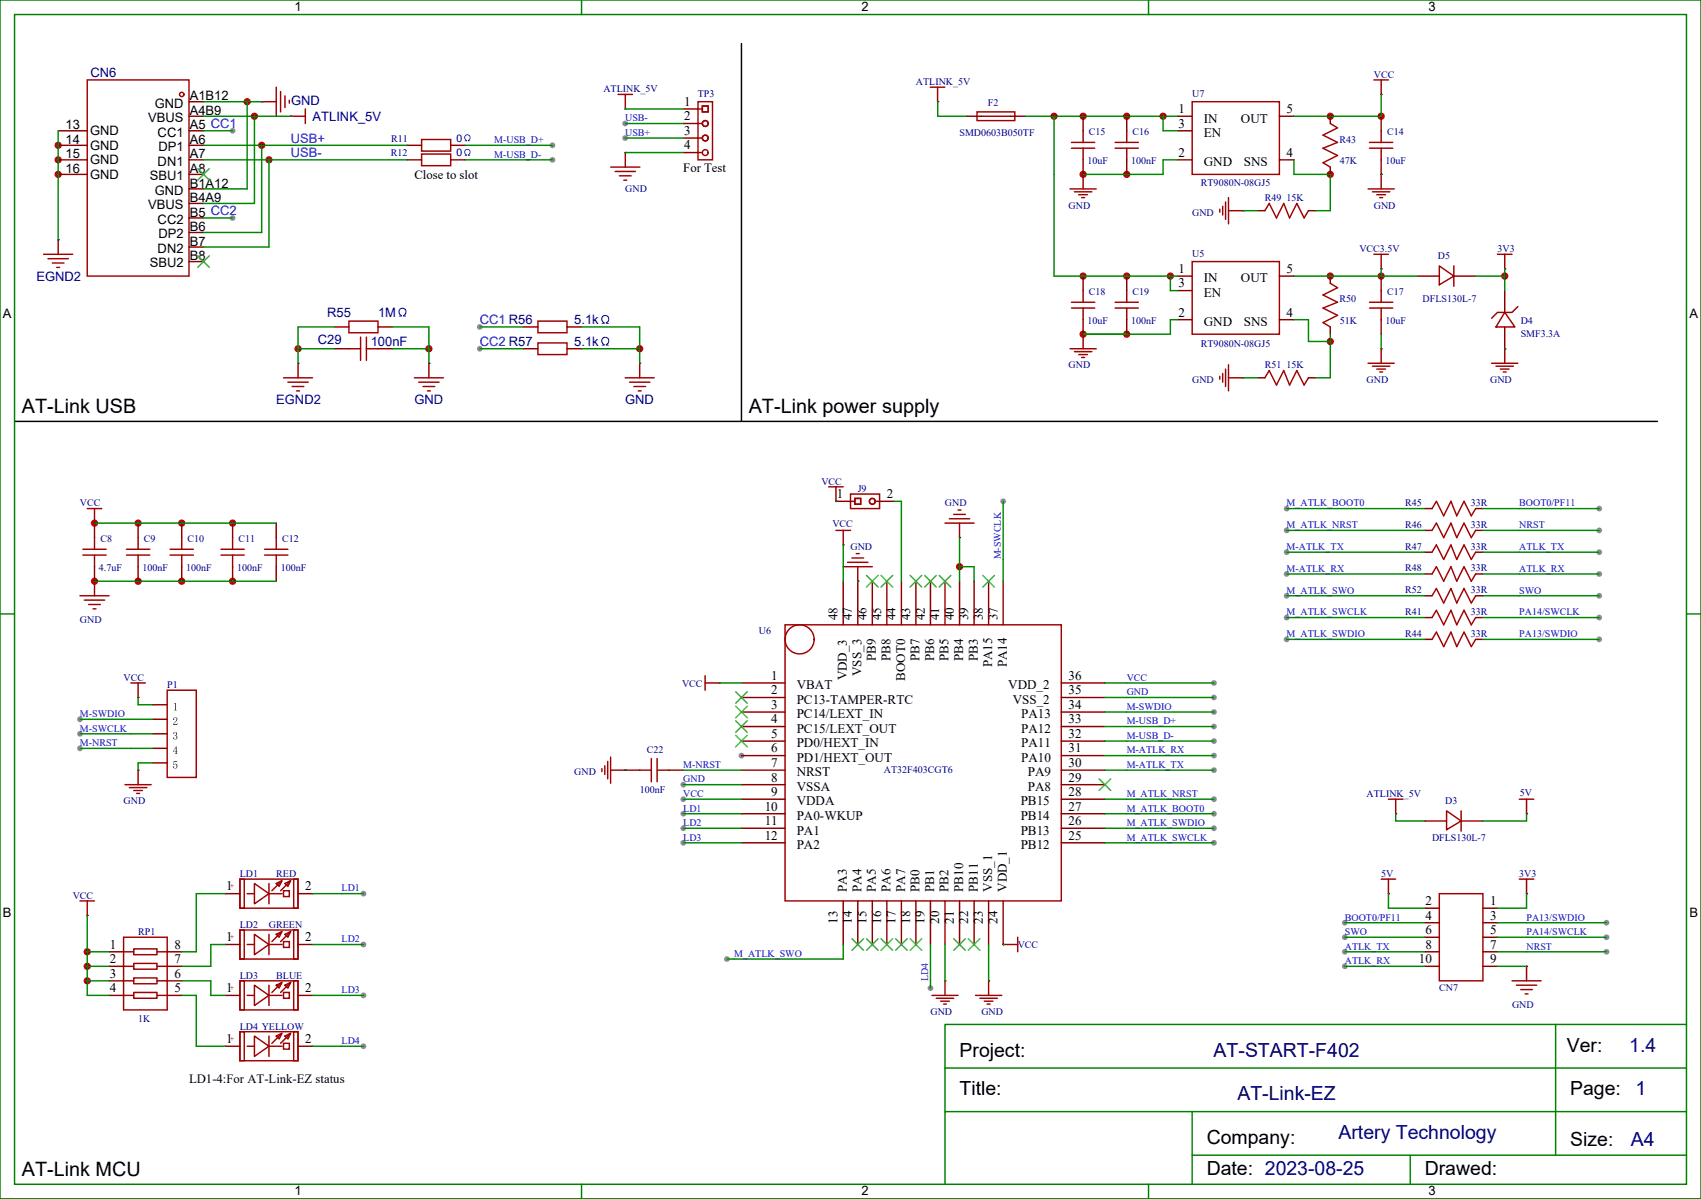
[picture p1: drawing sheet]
<svg xmlns="http://www.w3.org/2000/svg" width="413mm" height="291mm" viewBox="0 0 413 291" stroke-linecap="round" stroke-linejoin="round" font-family="sans-serif">
<g fill="#c00">
<circle cx="322.8" cy="67" r=".88"/>
<circle cx="335.1" cy="67" r=".88"/>
<circle cx="365.1" cy="67" r=".88"/>
<circle cx="232.8" cy="137.6" r=".88"/>
<circle cx="21.2" cy="238.1" r=".88"/>
<circle cx="21.2" cy="234.6" r=".88"/>
<circle cx="21.2" cy="231.1" r=".88"/>
<circle cx="282.2" cy="28.2" r=".88"/>
<circle cx="262.8" cy="28.2" r=".88"/>
<circle cx="273.4" cy="28.2" r=".88"/>
<circle cx="255.8" cy="28.2" r=".88"/>
<circle cx="262.8" cy="67" r=".88"/>
<circle cx="273.4" cy="67" r=".88"/>
<circle cx="284" cy="67" r=".88"/>
<circle cx="322.8" cy="82.9" r=".88"/>
<circle cx="273.4" cy="81.1" r=".88"/>
<circle cx="262.8" cy="81.1" r=".88"/>
<circle cx="322.8" cy="42.3" r=".88"/>
<circle cx="322.8" cy="28.2" r=".88"/>
<circle cx="335.1" cy="28.2" r=".88"/>
<circle cx="273.4" cy="42.3" r=".88"/>
<circle cx="262.8" cy="42.3" r=".88"/>
<circle cx="22.9" cy="141.1" r=".88"/>
<circle cx="33.5" cy="141.1" r=".88"/>
<circle cx="44.1" cy="141.1" r=".88"/>
<circle cx="56.4" cy="141.1" r=".88"/>
<circle cx="56.4" cy="127" r=".88"/>
<circle cx="44.1" cy="127" r=".88"/>
<circle cx="33.5" cy="127" r=".88"/>
<circle cx="22.9" cy="127" r=".88"/>
<circle cx="63.5" cy="35.3" r=".88"/>
<circle cx="65.3" cy="38.8" r=".88"/>
<circle cx="61.7" cy="28.2" r=".88"/>
<circle cx="14.1" cy="35.3" r=".88"/>
<circle cx="14.1" cy="38.8" r=".88"/>
<circle cx="14.1" cy="42.3" r=".88"/>
<circle cx="60" cy="24.7" r=".88"/>
<circle cx="155.2" cy="84.7" r=".88"/>
<circle cx="72.3" cy="84.7" r=".88"/>
<circle cx="104.1" cy="84.7" r=".88"/>
</g>
<g fill="#999">
<circle cx="312.2" cy="155.2" r=".71"/>
<circle cx="388.1" cy="155.2" r=".71"/>
<circle cx="388.1" cy="149.9" r=".71"/>
<circle cx="312.2" cy="149.9" r=".71"/>
<circle cx="312.2" cy="144.6" r=".71"/>
<circle cx="388.1" cy="144.6" r=".71"/>
<circle cx="312.2" cy="139.3" r=".71"/>
<circle cx="388.1" cy="139.3" r=".71"/>
<circle cx="312.2" cy="134.1" r=".71"/>
<circle cx="388.1" cy="134.1" r=".71"/>
<circle cx="388.1" cy="128.8" r=".71"/>
<circle cx="312.2" cy="128.8" r=".71"/>
<circle cx="388.1" cy="123.5" r=".71"/>
<circle cx="312.2" cy="123.5" r=".71"/>
<circle cx="389.8" cy="231.1" r=".71"/>
<circle cx="389.8" cy="227.5" r=".71"/>
<circle cx="326.3" cy="234.6" r=".71"/>
<circle cx="326.3" cy="231.1" r=".71"/>
<circle cx="326.3" cy="227.5" r=".71"/>
<circle cx="326.3" cy="224" r=".71"/>
<circle cx="389.8" cy="224" r=".71"/>
<circle cx="19.4" cy="181.7" r=".71"/>
<circle cx="19.4" cy="178.2" r=".71"/>
<circle cx="19.4" cy="174.6" r=".71"/>
<circle cx="294.6" cy="165.8" r=".71"/>
<circle cx="294.6" cy="169.3" r=".71"/>
<circle cx="294.6" cy="187" r=".71"/>
<circle cx="294.6" cy="183.4" r=".71"/>
<circle cx="294.6" cy="179.9" r=".71"/>
<circle cx="294.6" cy="176.4" r=".71"/>
<circle cx="294.6" cy="172.9" r=".71"/>
<circle cx="294.6" cy="204.6" r=".71"/>
<circle cx="294.6" cy="201.1" r=".71"/>
<circle cx="294.6" cy="197.6" r=".71"/>
<circle cx="294.6" cy="194" r=".71"/>
<circle cx="225.8" cy="239.9" r=".71"/>
<circle cx="176.4" cy="232.8" r=".71"/>
<circle cx="165.8" cy="204.6" r=".71"/>
<circle cx="165.8" cy="201.1" r=".71"/>
<circle cx="165.8" cy="197.6" r=".71"/>
<circle cx="165.8" cy="190.5" r=".71"/>
<circle cx="243.4" cy="121.7" r=".71"/>
<circle cx="88.2" cy="254" r=".71"/>
<circle cx="88.2" cy="241.7" r=".71"/>
<circle cx="88.2" cy="229.3" r=".71"/>
<circle cx="88.2" cy="217" r=".71"/>
<circle cx="151.7" cy="33.5" r=".71"/>
<circle cx="151.7" cy="30" r=".71"/>
<circle cx="134.1" cy="35.3" r=".71"/>
<circle cx="134.1" cy="38.8" r=".71"/>
<circle cx="56.4" cy="31.7" r=".71"/>
<circle cx="56.4" cy="52.9" r=".71"/>
<circle cx="116.4" cy="84.7" r=".71"/>
<circle cx="116.4" cy="79.4" r=".71"/>
<circle cx="165.8" cy="194" r=".71"/>
<circle cx="179.9" cy="183.4" r=".71"/>
</g>
<path d="M335.1 213.4h3.6M336.9 213.4v3.6" fill="none" stroke="#a10000" stroke-width=".35"/>
<circle cx="336.9" cy="217" r=".18" fill="#870000"/>
<path d="M363.4 61.7h3.5M365.1 61.7v3.6" fill="none" stroke="#a10000" stroke-width=".35"/>
<circle cx="365.1" cy="65.3" r=".18" fill="#870000"/>
<path d="M347.5 139.3l1-1.7 1.8 3.5 1.8-3.5 1.4 3.5 1.7-3.5 1.8 3.5 1.1-1.8M347.5 134.1l1-1.8 1.8 3.5 1.8-3.5 1.4 3.5 1.7-3.5 1.8 3.5 1.1-1.7M347.5 128.8l1-1.8 1.8 3.5 1.8-3.5 1.4 3.5 1.7-3.5 1.8 3.5 1.1-1.7M347.5 123.5l1-1.8 1.8 3.5 1.8-3.5 1.4 3.5 1.7-3.5 1.8 3.5 1.1-1.7M347.5 155.2l1-1.7 1.8 3.5 1.8-3.5 1.4 3.5 1.7-3.5 1.8 3.5 1.1-1.8M347.5 149.9l1-1.7 1.8 3.5 1.8-3.5 1.4 3.5 1.7-3.5 1.8 3.5 1.1-1.8M347.5 144.6l1-1.7 1.8 3.5 1.8-3.5 1.4 3.5 1.7-3.5 1.8 3.5 1.1-1.8M368.7 194h3.5M370.4 194v3.6" fill="none" stroke="#a10000" stroke-width=".35"/>
<g fill="none" stroke="#870000" stroke-width=".35">
<path d="M345.7 139.3h1.8M345.7 134.1h1.8M345.7 128.8h1.8M345.7 123.5h1.8M358.1 139.3h1.7M358.1 134.1h1.7M358.1 128.8h1.7M358.1 123.5h1.7M345.7 155.2h1.8M345.7 149.9h1.8M345.7 144.6h1.8M358.1 155.2h1.7"/>
<path d="M358.1 149.9h1.7M358.1 144.6h1.7"/>
</g>
<circle cx="370.4" cy="197.6" r=".18" fill="#870000"/>
<path d="M336.9 194h3.5M338.7 194v3.6" fill="none" stroke="#a10000" stroke-width=".35"/>
<circle cx="338.7" cy="197.6" r=".18" fill="#870000"/>
<path d="M146 186.6v.7M146.8 185.9v2.1M147.5 184.9v4.2M148.2 187h3.5M148.2 183.8v6.3" fill="none" stroke="#a10000" stroke-width=".35"/>
<circle cx="151.7" cy="187" r=".18" fill="#870000"/>
<path d="M30.3 190.5h6.4M31.4 191.2h4.2M32.5 191.9h2.1M33.2 192.6h.7M33.5 187v3.5M155.2 187h2.8M158 184.2v5.6M159.5 184.2v5.6M159.5 187h2.8" fill="none" stroke="#a10000" stroke-width=".35"/>
<path d="M151.7 187h3.5M162.3 187h3.5" fill="none" stroke="#870000" stroke-width=".35"/>
<circle cx="33.5" cy="187" r=".18" fill="#870000"/>
<path d="M31.7 165.8h3.6M33.5 165.8v3.5" fill="none" stroke="#a10000" stroke-width=".35"/>
<circle cx="33.5" cy="169.3" r=".18" fill="#870000"/>
<path d="M40.6 167.6h7v21.1h-7zM351 196.9l3.5 2.4-3.5 2.1zM354.5 196.9v4.9M229.3 238.1v3.6M226.1 241.7h6.4M227.2 242.4h4.2M228.2 243.1h2.2M229 243.8h.7" fill="none" stroke="#a10000" stroke-width=".35"/>
<g fill="#000">
<path d="M42.2 170.8l.4-.2v1.6l.3 .2h-.7l.3-.2v-1.3zM42.2 174.3a.55 .55 0 0 1 .8 .2 .55 .55 0 0 1-.4 .8l-.5 .5h.7l.2-.3v.5h-1l.3-.5a.85 .85 0 0 0 .4-1.2 .39 .39 0 0 0-.5 .5l-.2-.2zM42.2 177.8a.45 .45 0 0 1 .7 .1 .45 .45 0 0 1-.3 .6 .49 .49 0 0 1 .5 .5 .49 .49 0 0 1-.5 .5 .49 .49 0 0 1-.5-.5l.1 .3a.31 .31 0 0 0 .4 .2 .31 .31 0 0 0 .2-.3v-.5l-.4-.1a.41 .41 0 0 0 .4-.4 .41 .41 0 0 0-.3-.4l-.2 .1-.1 .3-.1-.1zM42.2 184.8h.8v.1h-.8v.7a.52 .52 0 0 1 .8 .1 .52 .52 0 0 1-.2 .7 .52 .52 0 0 1-.7-.3l.2 .1a.22 .22 0 0 0-.1 .2 .22 .22 0 0 0 .3 .1 .46 .46 0 0 0 .4-.6 .46 .46 0 0 0-.6-.3l-.2 .1z"/>
<path d="M42.7 181.5l-.6 .9h.6zM42.7 181.2l.1 1.2h.3l-.3 .1v.4l.3 .1h-.7l.3-.1v-.4h-.7z"/>
</g>
<path d="M37 171.1h3.6M37 174.6h3.6M37 178.2h3.6M37 181.7h3.6M37 185.2h3.6M345.7 199.3h5.3M354.5 199.3h5.3" fill="none" stroke="#870000" stroke-width=".35"/>
<circle cx="229.3" cy="238.1" r=".18" fill="#870000"/>
<path d="M239.9 238.1v3.6M236.7 241.7h6.4M237.8 242.4h4.2M238.8 243.1h2.1M239.5 243.8h.7" fill="none" stroke="#a10000" stroke-width=".35"/>
<circle cx="239.9" cy="238.1" r=".18" fill="#870000"/>
<g fill="none" stroke="#a10000" stroke-width=".35">
<path d="M206.4 119.9h7v3.6h-7zM206.4 121.7h1M207.4 121h1.4v1.4h-1.4zM212.4 121.7h1M19.4 218.7h3.5M21.2 218.7v3.6"/>
<circle cx="211.7" cy="121.7" r=".71"/>
</g>
<path d="M202.8 121.7h3.6M213.4 121.7h3.6" fill="none" stroke="#870000" stroke-width=".35"/>
<circle cx="21.2" cy="222.3" r=".18" fill="#870000"/>
<g fill="none" stroke="#a10000" stroke-width=".35">
<path d="M237.1 27.2h9.1v2.1h-9.1zM238.1 28.2h7.1M361.9 88.2h6.4M363 88.9h4.2M364.1 89.6h2.1M364.8 90.3h.7M365.1 84.7v3.5M30 227.5h10.6v17.7h-10.6zM30 231.1h2.5M30 234.6h2.5M30 238.1h2.5M32.5 230.4h5.6v1.4h-5.6z"/>
<path d="M32.5 233.9h5.6v1.4h-5.6zM32.5 237.4h5.6v1.4h-5.6zM38.1 231.1h2.5M38.1 234.6h2.5M38.1 238.1h2.5M30 241.7h2.5M32.5 240.9h5.6v1.5h-5.6zM38.1 241.7h2.5"/>
</g>
<path d="M234.6 28.2h3.5M245.2 28.2h3.5M26.5 231.1h3.5M26.5 234.6h3.5M26.5 238.1h3.5M40.6 231.1h3.5M40.6 234.6h3.5M40.6 238.1h3.5M26.5 241.7h3.5M40.6 241.7h3.5" fill="none" stroke="#870000" stroke-width=".35"/>
<circle cx="365.1" cy="84.7" r=".18" fill="#870000"/>
<path d="M349.2 64.6l3.6 2.4-3.6 2.1zM352.8 64.6v4.9M365.1 75.8l2.5 3.6h-4.6zM368.3 74.4l-1.4 1.4h-3.5l-1.5 1.5M332 88.2h6.3M333 88.9h4.3M334.1 89.6h2.1M334.8 90.3h.7M335.1 84.7v3.5" fill="none" stroke="#a10000" stroke-width=".35"/>
<path d="M344 67h5.2M352.8 67h5.3M365.1 70.6v5.2M365.1 79.4v5.3" fill="none" stroke="#870000" stroke-width=".35"/>
<circle cx="335.1" cy="84.7" r=".18" fill="#870000"/>
<path d="M296 91.4v.7M296.7 90.7v2.1M297.4 89.6v4.2M298.1 91.7h3.5M298.1 88.5v6.4" fill="none" stroke="#a10000" stroke-width=".35"/>
<circle cx="301.6" cy="91.7" r=".18" fill="#870000"/>
<path d="M322.8 68.8l1.8 1.1-3.6 1.7 3.6 1.8-3.6 1.4 3.6 1.8-3.6 1.7 1.8 1.1M332.3 73.4h5.7M332.3 74.8h5.7M335.1 70.6v2.8M335.1 74.8v2.8M259.6 84.7h6.4M260.7 85.4h4.2M261.8 86.1h2.1M262.5 86.8h.7M262.8 81.1v3.6M306.9 91.7l1.1-1.7 1.7 3.5 1.8-3.5 1.4 3.5 1.8-3.5 1.7 3.5 1.1-1.8" fill="none" stroke="#a10000" stroke-width=".35"/>
<path d="M322.8 67v1.8M322.8 79.4v1.7M335.1 67v3.6M335.1 77.6v3.5M305.2 91.7h1.7M317.5 91.7h1.8" fill="none" stroke="#870000" stroke-width=".35"/>
<circle cx="262.8" cy="81.1" r=".18" fill="#870000"/>
<g fill="none" stroke="#a10000" stroke-width=".35">
<path d="M332 45.9h6.3M333 46.6h4.3M334.1 47.3h2.1M334.8 48h.7M335.1 42.3v3.6M260 73.4h5.6M260 74.8h5.6M262.8 70.6v2.8M262.8 74.8v2.8M270.6 73.4h5.6M270.6 74.8h5.6M273.4 70.6v2.8"/>
<path d="M273.4 74.8v2.8"/>
</g>
<path d="M262.8 67v3.6M262.8 77.6v3.5M273.4 67v3.6M273.4 77.6v3.5" fill="none" stroke="#870000" stroke-width=".35"/>
<circle cx="335.1" cy="42.3" r=".18" fill="#870000"/>
<path d="M296 50.8v.7M296.7 50.1v2.1M297.4 49v4.3M298.1 51.2h3.5M298.1 48v6.3" fill="none" stroke="#a10000" stroke-width=".35"/>
<circle cx="301.6" cy="51.2" r=".18" fill="#870000"/>
<path d="M333.4 19.4h3.5M335.1 19.4v3.5M332.3 34.6h5.7M332.3 36h5.7M335.1 31.8v2.8M335.1 36v2.8" fill="none" stroke="#a10000" stroke-width=".35"/>
<path d="M335.1 28.2v3.6M335.1 38.8v3.5" fill="none" stroke="#870000" stroke-width=".35"/>
<circle cx="335.1" cy="22.9" r=".18" fill="#870000"/>
<path d="M322.8 30l1.8 1-3.6 1.8 3.6 1.8-3.6 1.4 3.6 1.7-3.6 1.8 1.8 1.1M259.6 45.9h6.4M260.7 46.6h4.2M261.8 47.3h2.1M262.5 48h.7M262.8 42.3v3.6M306.9 51.2l1.1-1.8 1.7 3.5 1.8-3.5 1.4 3.5 1.8-3.5 1.7 3.5 1.1-1.7" fill="none" stroke="#a10000" stroke-width=".35"/>
<path d="M322.8 28.2v1.8M305.2 51.2h1.7M317.5 51.2h1.8M322.8 40.6v1.7" fill="none" stroke="#870000" stroke-width=".35"/>
<circle cx="262.8" cy="42.3" r=".18" fill="#870000"/>
<g fill="none" stroke="#a10000" stroke-width=".35">
<path d="M102.3 37.4h7.1v2.8h-7.1zM260 34.6h5.6M260 36h5.6M262.8 31.8v2.8M262.8 36v2.8M270.6 34.6h5.6M270.6 36h5.6M273.4 31.8v2.8M273.4 36v2.8M30.7 133.4h5.6M30.7 134.8h5.6M33.5 130.5v2.9"/>
<path d="M33.5 134.8v2.8M41.3 134.8h5.6M41.3 133.4h5.6M44.1 130.5v2.9M44.1 134.8v2.8M53.6 134.8h5.7M53.6 133.4h5.7M56.4 130.5v2.9M56.4 134.8v2.8M64.2 133.4h5.6M64.2 134.8h5.6M67 130.5v2.9"/>
<path d="M67 134.8v2.8"/>
</g>
<g fill="none" stroke="#870000" stroke-width=".35">
<path d="M98.8 38.8h3.5M109.4 38.8h3.5M262.8 28.2v3.6M262.8 38.8v3.5M273.4 28.2v3.6M273.4 38.8v3.5M33.5 127v3.5M33.5 137.6v3.5M44.1 127v3.5M44.1 137.6v3.5M56.4 127v3.5M56.4 137.6v3.5"/>
<path d="M67 127v3.5M67 137.6v3.5"/>
</g>
<path d="M112.8 36.4a.79 .79 0 0 1 1.3 .1 .79 .79 0 0 1-.4 1.2h.4v.1h-.6v-.2a.61 .61 0 0 0 .4-1 .61 .61 0 0 0-1 0 .61 .61 0 0 0 .4 1v.2h-.5v-.1h.3l-.4-.4z" fill="#000080"/>
<path d="M102.3 33.9h7.1v2.8h-7.1z" fill="none" stroke="#a10000" stroke-width=".35"/>
<path d="M98.8 35.3h3.5M109.4 35.3h3.5" fill="none" stroke="#870000" stroke-width=".35"/>
<path d="M112.8 32.9a.79 .79 0 0 1 1.3 .1 .79 .79 0 0 1-.4 1.1h.4v.2h-.6v-.3a.61 .61 0 0 0 .4-.9 .61 .61 0 0 0-1 0 .61 .61 0 0 0 .4 .9v.3h-.5v-.2h.3l-.4-.4z" fill="#000080"/>
<path d="M20.1 133.4h5.7M20.1 134.8h5.7M22.9 130.5v2.9M22.9 134.8v2.8M19.4 144.6h7.1M20.5 145.7h4.9M21.5 146.8h2.8M22.6 147.8h.7M22.9 141.1v3.5" fill="none" stroke="#a10000" stroke-width=".35"/>
<path d="M22.9 127v3.5M22.9 137.6v3.5" fill="none" stroke="#870000" stroke-width=".35"/>
<circle cx="22.9" cy="141.1" r=".18" fill="#870000"/>
<path d="M243.4 229.3h3.5M246.9 227.5v3.6" fill="none" stroke="#a10000" stroke-width=".35"/>
<circle cx="243.4" cy="229.3" r=".18" fill="#870000"/>
<path d="M21.2 123.5h3.5M22.9 123.5v3.5" fill="none" stroke="#a10000" stroke-width=".35"/>
<circle cx="22.9" cy="127" r=".18" fill="#870000"/>
<path d="M229.3 127h7.1M230.4 125.9h4.9M231.4 124.9h2.8M232.5 123.8h.7M232.8 127v3.5" fill="none" stroke="#a10000" stroke-width=".35"/>
<circle cx="232.8" cy="130.5" r=".18" fill="#870000"/>
<path d="M333.4 61.7h3.5M335.1 61.7v3.6" fill="none" stroke="#a10000" stroke-width=".35"/>
<circle cx="335.1" cy="65.3" r=".18" fill="#870000"/>
<path d="M201.1 118.2h3.5M202.8 118.2v3.5" fill="none" stroke="#a10000" stroke-width=".35"/>
<circle cx="202.8" cy="121.7" r=".18" fill="#870000"/>
<path d="M366.9 238.1h7M367.9 239.2h5M370.4 234.6v3.5M369 240.2h2.8M370.1 241.3h.7" fill="none" stroke="#a10000" stroke-width=".35"/>
<circle cx="370.4" cy="234.6" r=".18" fill="#870000"/>
<path d="M368.7 213.4h3.5M370.4 213.4v3.6" fill="none" stroke="#a10000" stroke-width=".35"/>
<circle cx="370.4" cy="217" r=".18" fill="#870000"/>
<path d="M225.7 21.2h3.6M227.5 21.2v3.5" fill="none" stroke="#a10000" stroke-width=".35"/>
<circle cx="227.5" cy="24.7" r=".18" fill="#870000"/>
<path d="M151.7 37v3.6M148.2 40.6h7.1M149.3 41.6h4.9M150.3 42.7h2.8M151.4 43.7h.7" fill="none" stroke="#a10000" stroke-width=".35"/>
<circle cx="151.7" cy="37" r=".18" fill="#870000"/>
<path d="M150 22.9h3.5M151.7 22.9v3.6" fill="none" stroke="#a10000" stroke-width=".35"/>
<circle cx="151.7" cy="26.5" r=".18" fill="#870000"/>
<g fill="none" stroke="#a10000" stroke-width=".35">
<path d="M169.4 26.5h1M169.4 30h1M169.4 33.5h1M169.4 37h1M169.4 24.7h3.5v14.1h-3.5zM170.4 25.8h1.4v1.4h-1.4zM289.3 24.7h21.1v17.6h-21.1zM289.3 63.5h21.1v17.6h-21.1zM204.6 137.6h7.1M205.7 136.5h4.9M206.7 135.5h2.8M207.8 134.4h.7"/>
<path d="M208.1 137.6v3.5M190.5 151.7h67v67h-67zM58.2 213.4h14.1v7.1h-14.1zM58.2 213.4h1.1v7.1h-1.1zM60 217h1.7M61.7 214.5l3.6 2.5-3.6 2.4zM65.3 214.5v4.9M65.3 217h3.1M67 214.5l1.4-.7-.7 1.4zM68.1 214.1l-2.1 2.2M68.8 216.3h1.4v1.4h-1.4zM69.1 214.5l1.5-.7-.8 1.4z"/>
<path d="M70.2 214.1l-2.1 2.2M71.3 213.4h1v7.1h-1zM349.2 217h10.6v21.1h-10.6zM58.2 225.8h14.1v7h-14.1zM58.2 225.8h1.1v7h-1.1zM58.2 238.1h14.1v7.1h-14.1zM58.2 238.1h1.1v7.1h-1.1zM60 229.3h1.7M61.7 226.8l3.6 2.5-3.6 2.5zM61.7 239.2l3.6 2.5-3.6 2.4zM65.3 226.8v5M65.3 239.2v4.9"/>
<path d="M65.3 229.3h3.1M67 226.8l1.4-.7-.7 1.4zM67 239.2l1.4-.7-.7 1.4zM68.1 226.5l-2.1 2.1M68.1 238.8l-2.1 2.1M68.8 228.6h1.4v1.4h-1.4zM69.1 226.8l1.5-.7-.8 1.4zM69.1 239.2l1.5-.7-.8 1.4zM70.2 226.5l-2.1 2.1M70.2 238.8l-2.1 2.1M71.3 225.8h1v7h-1zM71.3 238.1h1v7.1h-1z"/>
<path d="M58.2 250.5h14.1v7h-14.1zM58.2 250.5h1.1v7h-1.1zM60 254h1.7M60 241.7h1.7M61.7 251.5l3.6 2.5-3.6 2.5zM65.3 251.5v5M65.3 254h3.1M65.3 241.7h3.1M67 251.5l1.4-.7-.7 1.4zM68.1 251.2l-2.1 2.1M68.8 253.3h1.4v1.4h-1.4zM68.8 240.9h1.4v1.5h-1.4z"/>
<path d="M69.1 251.5l1.5-.7-.8 1.4zM70.2 251.2l-2.1 2.1M71.3 250.5h1v7h-1z"/>
<circle cx="171.1" cy="30" r=".71"/>
<circle cx="171.1" cy="33.5" r=".71"/>
<circle cx="171.1" cy="37" r=".71"/>
<circle cx="194" cy="155.2" r="3.5"/>
</g>
<g fill="none" stroke="#870000" stroke-width=".35">
<path d="M165.8 26.5h3.5M165.8 30h3.5M165.8 33.5h3.5M165.8 37h3.5M285.8 28.2h3.5M285.8 38.8h3.5M285.8 31.8h3.5M310.4 28.2h3.6M310.4 38.8h3.6M285.8 67h3.5M285.8 77.6h3.5M285.8 70.6h3.5"/>
<path d="M310.4 67h3.6M310.4 77.6h3.6M204.6 141.1v10.6M208.1 141.1v10.6M211.7 141.1v10.6M215.2 141.1v10.6M218.7 141.1v10.6M222.2 141.1v10.6M225.8 141.1v10.6M229.3 141.1v10.6M232.8 141.1v10.6M236.4 141.1v10.6"/>
<path d="M239.9 141.1v10.6M243.4 141.1v10.6M179.9 165.8h10.6M179.9 169.3h10.6M179.9 172.9h10.6M179.9 176.4h10.6M179.9 179.9h10.6M257.5 165.8h10.6M257.5 169.3h10.6M257.5 172.9h10.6M257.5 176.4h10.6M257.5 179.9h10.6"/>
<path d="M179.9 183.4h10.6M179.9 187h10.6M179.9 190.5h10.6M179.9 194h10.6M179.9 197.6h10.6M257.5 183.4h10.6M257.5 187h10.6M257.5 190.5h10.6M257.5 194h10.6M257.5 197.6h10.6M54.7 217h3.5M72.3 217h3.5"/>
<path d="M179.9 201.1h10.6M179.9 204.6h10.6M204.6 218.7v10.6M208.1 218.7v10.6M211.7 218.7v10.6M215.2 218.7v10.6M218.7 218.7v10.6M222.2 218.7v10.6M225.8 218.7v10.6M229.3 218.7v10.6M232.8 218.7v10.6M236.4 218.7v10.6"/>
<path d="M239.9 218.7v10.6M243.4 218.7v10.6M257.5 201.1h10.6M257.5 204.6h10.6M54.7 229.3h3.5M72.3 229.3h3.5M345.7 220.5h3.5M345.7 224h3.5M345.7 227.5h3.5M345.7 231.1h3.5M345.7 234.6h3.5M359.8 220.5h3.6"/>
<path d="M359.8 224h3.6M359.8 227.5h3.6M359.8 231.1h3.6M359.8 234.6h3.6M54.7 254h3.5M54.7 241.7h3.5M72.3 254h3.5M72.3 241.7h3.5"/>
</g>
<g fill="none" stroke="#3c3" stroke-width=".35">
<path d="M210.3 139.7l2.8 2.8M213.1 139.7l-2.8 2.8M213.8 139.7l2.8 2.8M216.6 139.7l-2.8 2.8M220.8 139.7l2.9 2.8M223.7 139.7l-2.9 2.8M224.4 139.7l2.8 2.8M227.2 139.7l-2.8 2.8M227.9 139.7l2.8 2.8M230.7 139.7l-2.8 2.8M238.5 139.7l2.8 2.8M241.3 139.7l-2.8 2.8"/>
<path d="M178.5 167.9l2.8 2.8M178.5 171.5l2.8 2.8M178.5 175l2.8 2.8M178.5 178.5l2.8 2.8M181.3 167.9l-2.8 2.8M181.3 171.5l-2.8 2.8M181.3 175l-2.8 2.8M181.3 178.5l-2.8 2.8M266.7 189.1l2.8 2.8M269.5 189.1l-2.8 2.8M206.7 227.9l2.8 2.8M209.5 227.9l-2.8 2.8"/>
<path d="M210.3 227.9l2.8 2.8M213.1 227.9l-2.8 2.8M213.8 227.9l2.8 2.8M216.6 227.9l-2.8 2.8M217.3 227.9l2.8 2.8M220.1 227.9l-2.8 2.8M220.8 227.9l2.9 2.8M223.7 227.9l-2.9 2.8M231.4 227.9l2.8 2.8M234.2 227.9l-2.8 2.8M234.9 227.9l2.9 2.8M237.8 227.9l-2.9 2.8"/>
</g>
<path d="M179.9 10.6v91.7M3.5 102.3h398.7" fill="none" stroke="#000" stroke-width=".35"/>
<circle cx="208.1" cy="141.1" r=".18" fill="#870000"/>
<path d="M171.1 165.8h3.5M171.1 164v3.6" fill="none" stroke="#a10000" stroke-width=".35"/>
<circle cx="174.6" cy="165.8" r=".18" fill="#870000"/>
<path d="M202.8 128.8h3.6M204.6 128.8v3.5" fill="none" stroke="#a10000" stroke-width=".35"/>
<circle cx="204.6" cy="132.3" r=".18" fill="#870000"/>
<g fill="none" stroke="#008700" stroke-width=".35">
<path d="M112.9 38.8h21.2M112.9 35.3h21.2M151.7 37h14.1M151.7 33.5h14.1M151.7 30h14.1M151.7 26.5h14.1M227.5 24.7v3.5h7.1M248.7 28.2h37M255.8 28.2v38.8h30M282.2 28.2v3.6h3.6M285.8 38.8h-3.6v3.5h-19.4M314 38.8v3.5h8.8v8.9h-3.5"/>
<path d="M335.1 22.9v5.3h-21.1M301.6 51.2h3.6M284 67v3.6h1.8M285.8 77.6h-1.8v3.5h-21.2M314 67h30M314 77.6h3.5v5.3h5.3M335.1 65.3v1.7M358.1 67h7M365.1 65.3v5.3M301.6 91.7h3.6M322.8 81.1v10.6h-3.5M335.1 81.1v3.6"/>
<path d="M22.9 127h44.1M204.6 132.3v8.8M217 121.7h1.7v19.4M232.8 130.5v10.6M232.8 137.6h3.6v3.5M243.4 121.7v19.4M312.2 139.3h33.5M312.2 134.1h33.5M312.2 128.8h33.5M312.2 123.5h33.5M359.8 139.3h28.3M359.8 134.1h28.3"/>
<path d="M359.8 128.8h28.3M359.8 123.5h28.3M22.9 141.1h44.1M312.2 155.2h33.5M312.2 149.9h33.5M312.2 144.6h33.5M359.8 155.2h28.3M359.8 149.9h28.3M359.8 144.6h28.3M19.4 178.2h17.6M19.4 174.6h17.6M33.5 169.3v1.8h3.5"/>
<path d="M174.6 165.8h5.3M268.1 165.8h26.5M268.1 169.3h26.5M268.1 179.9h26.5M268.1 176.4h26.5M268.1 172.9h26.5M19.4 181.7h17.6M37 185.2h-3.5v1.8M165.8 197.6h14.1M165.8 190.5h14.1M268.1 187h26.5M268.1 183.4h26.5"/>
<path d="M268.1 197.6h26.5M268.1 194h26.5M338.7 197.6v1.7h7M370.4 197.6v1.7h-10.6M54.7 217h-7.1v14.1h-3.5M75.8 217h12.4M165.8 204.6h14.1M165.8 201.1h14.1M268.1 204.6h26.5M268.1 201.1h26.5M336.9 217v3.5h8.8M370.4 217v3.5h-7"/>
<path d="M21.2 234.6h5.3M21.2 231.1h5.3M21.2 222.3v19.4h5.3M21.2 238.1h5.3M44.1 238.1h7.1v3.6h3.5M54.7 229.3h-3.5v5.3h-7.1M75.8 229.3h12.4M204.6 229.3v3.5h-28.2M225.8 229.3v10.6M229.3 229.3v8.8M239.9 229.3v8.8M326.3 234.6h19.4"/>
<path d="M326.3 231.1h19.4M326.3 227.5h19.4M326.3 224h19.4M363.4 234.6h7M363.4 231.1h26.4M363.4 227.5h26.4M363.4 224h26.4M44.1 241.7h3.5v12.3h7.1M75.8 254h12.4M75.8 241.7h12.4"/>
</g>
<g fill="#008700">
<circle cx="202.8" cy="121.7" r=".18"/>
<circle cx="365.1" cy="84.7" r=".18"/>
<circle cx="335.1" cy="42.3" r=".18"/>
<circle cx="243.4" cy="229.3" r=".18"/>
<circle cx="208.1" cy="141.1" r=".18"/>
</g>
<path d="M14.1 58.2v3.5M10.6 61.7h7M11.6 62.8h5M12.7 63.9h2.8M13.8 64.9h.7" fill="none" stroke="#a10000" stroke-width=".35"/>
<circle cx="14.1" cy="58.2" r=".18" fill="#00f"/>
<path d="M70.6 28.2h3.5M74.1 26.5v3.5" fill="none" stroke="#a10000" stroke-width=".35"/>
<circle cx="70.6" cy="28.2" r=".18" fill="#00f"/>
<g fill="none" stroke="#a10000" stroke-width=".35">
<path d="M21.2 19.4h24.7v47.6h-24.7zM63.5 24.7h3.5M67 21.2v7M68.1 22.2v5M69.1 23.3v2.8M70.2 24.3v.7"/>
<circle cx="44.1" cy="22.9" r=".53"/>
</g>
<g fill="none" stroke="#870000" stroke-width=".35">
<path d="M14.1 38.8h7.1M14.1 35.3h7.1M14.1 31.8h7.1M45.9 38.8h3.5M45.9 35.3h3.5M45.9 31.8h3.5M45.9 28.2h3.5M45.9 24.7h3.5M14.1 42.3h7.1M45.9 42.3h3.5M45.9 60h3.5M45.9 56.4h3.5"/>
<path d="M45.9 52.9h3.5M45.9 49.4h3.5M45.9 45.9h3.5M45.9 63.5h3.5"/>
</g>
<path d="M48 40.9l2.8 2.8M50.8 40.9l-2.8 2.8M48 62.1l2.8 2.8M50.8 62.1l-2.8 2.8" fill="none" stroke="#3c3" stroke-width=".35"/>
<circle cx="63.5" cy="24.7" r=".18" fill="#00f"/>
<path d="M130.5 78h7.1v2.8h-7.1z" fill="none" stroke="#a10000" stroke-width=".35"/>
<path d="M127 79.4h3.5M137.6 79.4h3.5" fill="none" stroke="#870000" stroke-width=".35"/>
<path d="M146.2 76.7a1.02 1.02 0 0 1 1.5 .2 1.02 1.02 0 0 1-.4 1.5h.4v.2h-.7v-.3a.79 .79 0 0 0 .5-1.2 .79 .79 0 0 0-1.3 0 .79 .79 0 0 0 .5 1.2v.3h-.7v-.2h.5a1.08 1.08 0 0 1-.3-1.7z" fill="#000080"/>
<path d="M130.5 83.3h7.1v2.8h-7.1z" fill="none" stroke="#a10000" stroke-width=".35"/>
<path d="M127 84.7h3.5M137.6 84.7h3.5" fill="none" stroke="#870000" stroke-width=".35"/>
<path d="M146.2 82a1.02 1.02 0 0 1 1.5 .2 1.02 1.02 0 0 1-.4 1.5h.4v.2h-.7v-.3a.79 .79 0 0 0 .5-1.2 .79 .79 0 0 0-1.3 0 .79 .79 0 0 0 .5 1.2v.3h-.7v-.2h.5a1.08 1.08 0 0 1-.3-1.7z" fill="#000080"/>
<path d="M151.7 91.7h7M152.8 92.8h4.9M153.8 93.8h2.8M154.9 94.9h.7M155.2 88.2v3.5" fill="none" stroke="#a10000" stroke-width=".35"/>
<circle cx="155.2" cy="88.2" r=".18" fill="#00f"/>
<path d="M84.7 78h7v2.8h-7zM84.7 84.7h2.8M87.5 81.8v5.7M88.9 81.8v5.7M88.9 84.7h2.8" fill="none" stroke="#a10000" stroke-width=".35"/>
<path d="M81.1 79.4h3.6M91.7 79.4h3.5M81.1 84.7h3.6M91.7 84.7h3.5" fill="none" stroke="#870000" stroke-width=".35"/>
<path d="M97 75a1.02 1.02 0 0 1 1.5 .2 1.02 1.02 0 0 1-.4 1.5h.4v.1h-.7v-.3a.79 .79 0 0 0 .5-1.2 .79 .79 0 0 0-1.3 0 .79 .79 0 0 0 .5 1.2v.3h-.7v-.1h.5a1.08 1.08 0 0 1-.3-1.7z" fill="#000080"/>
<path d="M68.8 91.7h7M69.8 92.8h5M70.9 93.8h2.8M72 94.9h.7M72.3 88.2v3.5" fill="none" stroke="#a10000" stroke-width=".35"/>
<circle cx="72.3" cy="88.2" r=".18" fill="#00f"/>
<path d="M100.5 91.7h7.1M101.6 92.8h4.9M102.7 93.8h2.8M103.7 94.9h.7M104.1 88.2v3.5" fill="none" stroke="#a10000" stroke-width=".35"/>
<circle cx="104.1" cy="88.2" r=".18" fill="#00f"/>
<g fill="none" stroke="#008700" stroke-width=".35">
<path d="M14.1 31.8v26.4M49.4 35.3h49.4M49.4 38.8h49.4M49.4 28.2h21.2M49.4 24.7h14.1M49.4 31.8h7M60 24.7v21.2h-10.6M61.7 28.2v21.2h-12.3M63.5 35.3v21.1h-14.1M65.3 38.8v21.2h-15.9M49.4 52.9h7M81.1 79.4h-8.8v8.8"/>
<path d="M95.2 79.4h8.9v8.8M116.4 79.4h10.6M141.1 79.4h14.1v8.8M72.3 84.7h8.8M95.2 84.7h8.9M116.4 84.7h10.6M141.1 84.7h14.1"/>
</g>
<g fill="none" stroke="#008000" stroke-width=".35">
<path d="M0 0h412.7v291h-412.7zM3.5 3.5h405.7v284h-405.7zM141.1 0v3.5M278.7 0v3.5M0 149h3.5M409.2 149h3.5M377.5 248.7v31.8M409.2 259.3h-179.9v10.6M409.2 248.7h-179.9v10.6M289.3 269.9v17.6M409.2 269.9h-179.9v17.6M141.1 287.5v3.5"/>
<path d="M278.7 287.5v3.5M289.3 280.5h119.9M342.2 280.5v7"/>
</g>
<circle cx="151.7" cy="187" r=".18" fill="#008700"/>
<path d="M165.8 194h14.1M165.8 187h14.1" fill="none" stroke="#008700" stroke-width=".35"/>
<g font-size="4.8">
<text x="5.3" y="100.3">AT-Link USB</text>
<text x="181.7" y="100.3">AT-Link power supply</text>
<text x="5.3" y="285.5">AT-Link MCU</text>
</g>
<g font-size="4.7">
<text x="232.8" y="256.5">Project:</text>
<text x="380.2" y="255.4">Ver:</text>
<text x="232.8" y="266">Title:</text>
<text x="381" y="266">Page:</text>
<text x="292.8" y="277.7">Company:</text>
<text x="381" y="278.3">Size:</text>
<text x="292.8" y="285.4">Date: 2023-08-25</text>
<text x="345.7" y="285.4">Drawed:</text>
</g>
<g font-size="4.7" fill="#006">
<text x="294.5" y="256.5">AT-START-F402</text>
<text x="300.3" y="267.1">AT-Link-EZ</text>
</g>
<g font-size="4.7" fill="#000080">
<text x="395.4" y="255.4">1.4</text>
<text x="396.9" y="265.9">1</text>
<text x="324.8" y="276.5">Artery Technology</text>
<text x="395.8" y="278.3">A4</text>
</g>
<g font-size="3.2">
<text x="166" y="25.7">1</text>
<text x="166" y="29.2">2</text>
<text x="285.9" y="27.5">1</text>
<text x="292.1" y="29.7">IN</text>
<text x="301.1" y="29.7">OUT</text>
<text x="312.2" y="27.5">5</text>
<text x="166" y="32.7">3</text>
<text x="285.9" y="31">3</text>
<text x="292.1" y="33.3">EN</text>
<text x="166" y="36.3">4</text>
<text x="285.9" y="38">2</text>
<text x="292.1" y="40.3">GND</text>
<text x="301.8" y="40.3">SNS</text>
<text x="312.2" y="38">4</text>
<text x="285.9" y="66.3">1</text>
<text x="285.9" y="69.8">3</text>
<text x="292.1" y="68.5">IN</text>
<text x="301.1" y="68.5">OUT</text>
<text x="312.2" y="66.3">5</text>
<text x="285.9" y="76.8">2</text>
<text x="292.1" y="72.1">EN</text>
<text x="312.2" y="76.8">4</text>
<text x="292.1" y="79.1">GND</text>
<text x="301.8" y="79.1">SNS</text>
<text x="203" y="120.9">1</text>
<text x="215.2" y="120.9">2</text>
<text x="203.2" y="150.6" transform="rotate(-90 203.2 150.6)">48</text>
<text x="206.7" y="150.6" transform="rotate(-90 206.7 150.6)">47</text>
<text x="210.3" y="150.6" transform="rotate(-90 210.3 150.6)">46</text>
<text x="213.8" y="150.6" transform="rotate(-90 213.8 150.6)">45</text>
<text x="217.3" y="150.6" transform="rotate(-90 217.3 150.6)">44</text>
<text x="220.8" y="150.6" transform="rotate(-90 220.8 150.6)">43</text>
<text x="224.4" y="150.6" transform="rotate(-90 224.4 150.6)">42</text>
<text x="227.9" y="150.6" transform="rotate(-90 227.9 150.6)">41</text>
<text x="231.4" y="150.6" transform="rotate(-90 231.4 150.6)">40</text>
<text x="235" y="150.6" transform="rotate(-90 235 150.6)">39</text>
<text x="238.5" y="150.6" transform="rotate(-90 238.5 150.6)">38</text>
<text x="242" y="150.6" transform="rotate(-90 242 150.6)">37</text>
<text x="212.6" y="160.6" transform="rotate(-90 212.6 160.6)">PB9</text>
<text x="216.1" y="160.6" transform="rotate(-90 216.1 160.6)">PB8</text>
<text x="223.1" y="160.6" transform="rotate(-90 223.1 160.6)">PB7</text>
<text x="226.7" y="160.6" transform="rotate(-90 226.7 160.6)">PB6</text>
<text x="230.2" y="160.6" transform="rotate(-90 230.2 160.6)">PB5</text>
<text x="233.7" y="160.6" transform="rotate(-90 233.7 160.6)">PB4</text>
<text x="237.2" y="160.6" transform="rotate(-90 237.2 160.6)">PB3</text>
<text x="187.1" y="165">1</text>
<text x="193.3" y="167.3">VBAT</text>
<text x="205.5" y="165.2" transform="rotate(-90 205.5 165.2)">VDD_3</text>
<text x="209" y="164.1" transform="rotate(-90 209 164.1)">VSS_3</text>
<text x="219.6" y="165.4" transform="rotate(-90 219.6 165.4)">BOOT0</text>
<text x="240.8" y="162" transform="rotate(-90 240.8 162)">PA15</text>
<text x="244.3" y="162" transform="rotate(-90 244.3 162)">PA14</text>
<text x="244.7" y="167.3">VDD_2</text>
<text x="259.3" y="165">36</text>
<text x="187.1" y="168.6">2</text>
<text x="187.1" y="172.1">3</text>
<text x="193.3" y="170.9">PC13-TAMPER-RTC</text>
<text x="245.7" y="170.9">VSS_2</text>
<text x="259.3" y="172.1">34</text>
<text x="259.3" y="168.6">35</text>
<text x="187.1" y="175.6">4</text>
<text x="187.1" y="179.1">5</text>
<text x="193.3" y="174.4">PC14/LEXT_IN</text>
<text x="193.3" y="177.9">PC15/LEXT_OUT</text>
<text x="247.8" y="174.4">PA13</text>
<text x="247.8" y="177.9">PA12</text>
<text x="259.3" y="175.6">33</text>
<text x="259.3" y="179.1">32</text>
<text x="187.1" y="182.7">6</text>
<text x="193.3" y="181.4">PD0/HEXT_IN</text>
<text x="193.3" y="185">PD1/HEXT_OUT</text>
<text x="247.8" y="181.4">PA11</text>
<text x="247.8" y="185">PA10</text>
<text x="259.3" y="182.7">31</text>
<text x="187.1" y="186.2">7</text>
<text x="187.1" y="189.7">8</text>
<text x="193.3" y="188.5">NRST</text>
<text x="249.4" y="188.5">PA9</text>
<text x="259.3" y="186.2">30</text>
<text x="259.3" y="189.7">29</text>
<text x="185.6" y="196.8">10</text>
<text x="187.1" y="193.3">9</text>
<text x="193.3" y="192">VSSA</text>
<text x="193.3" y="195.5">VDDA</text>
<text x="247.7" y="195.5">PB15</text>
<text x="249.4" y="192">PA8</text>
<text x="259.3" y="193.3">28</text>
<text x="259.3" y="196.8">27</text>
<text x="185.6" y="200.3">11</text>
<text x="185.6" y="203.8">12</text>
<text x="193.3" y="199.1">PA0-WKUP</text>
<text x="193.3" y="202.6">PA1</text>
<text x="247.7" y="199.1">PB14</text>
<text x="247.7" y="202.6">PB13</text>
<text x="259.3" y="200.3">26</text>
<text x="259.3" y="203.8">25</text>
<text x="193.3" y="206.1">PA2</text>
<text x="247.7" y="206.1">PB12</text>
<text x="54.9" y="216.2">1</text>
<text x="74.1" y="216.2">2</text>
<text x="205.5" y="216.5" transform="rotate(-90 205.5 216.5)">PA3</text>
<text x="209" y="216.5" transform="rotate(-90 209 216.5)">PA4</text>
<text x="212.6" y="216.5" transform="rotate(-90 212.6 216.5)">PA5</text>
<text x="216.1" y="216.5" transform="rotate(-90 216.1 216.5)">PA6</text>
<text x="219.6" y="216.5" transform="rotate(-90 219.6 216.5)">PA7</text>
<text x="223.1" y="216.5" transform="rotate(-90 223.1 216.5)">PB0</text>
<text x="226.7" y="216.5" transform="rotate(-90 226.7 216.5)">PB1</text>
<text x="230.2" y="216.5" transform="rotate(-90 230.2 216.5)">PB2</text>
<text x="233.7" y="216.5" transform="rotate(-90 233.7 216.5)">PB10</text>
<text x="237.2" y="216.5" transform="rotate(-90 237.2 216.5)">PB11</text>
<text x="240.8" y="216.5" transform="rotate(-90 240.8 216.5)">VSS_1</text>
<text x="244.3" y="216.5" transform="rotate(-90 244.3 216.5)">VDD_1</text>
<text x="345.9" y="219.7">2</text>
<text x="361.6" y="219.7">1</text>
<text x="203.2" y="224.3" transform="rotate(-90 203.2 224.3)">13</text>
<text x="206.7" y="224.3" transform="rotate(-90 206.7 224.3)">14</text>
<text x="210.3" y="224.3" transform="rotate(-90 210.3 224.3)">15</text>
<text x="213.8" y="224.3" transform="rotate(-90 213.8 224.3)">16</text>
<text x="217.3" y="224.3" transform="rotate(-90 217.3 224.3)">17</text>
<text x="220.8" y="224.3" transform="rotate(-90 220.8 224.3)">18</text>
<text x="224.4" y="224.3" transform="rotate(-90 224.4 224.3)">19</text>
<text x="227.9" y="224.3" transform="rotate(-90 227.9 224.3)">20</text>
<text x="231.4" y="224.3" transform="rotate(-90 231.4 224.3)">21</text>
<text x="235" y="224.3" transform="rotate(-90 235 224.3)">22</text>
<text x="238.5" y="224.3" transform="rotate(-90 238.5 224.3)">23</text>
<text x="242" y="224.3" transform="rotate(-90 242 224.3)">24</text>
<text x="345.9" y="223.2">4</text>
<text x="345.9" y="226.8">6</text>
<text x="361.6" y="223.2">3</text>
<text x="361.6" y="226.8">5</text>
<text x="26.6" y="230.3">1</text>
<text x="26.6" y="233.8">2</text>
<text x="42.3" y="230.3">8</text>
<text x="42.3" y="233.8">7</text>
<text x="54.9" y="228.5">1</text>
<text x="74.1" y="228.5">2</text>
<text x="344.3" y="233.8">10</text>
<text x="345.9" y="230.3">8</text>
<text x="361.6" y="230.3">7</text>
<text x="361.6" y="233.8">9</text>
<text x="26.6" y="237.4">3</text>
<text x="42.3" y="237.4">6</text>
<text x="26.6" y="240.9">4</text>
<text x="42.3" y="240.9">5</text>
<text x="54.9" y="240.9">1</text>
<text x="74.1" y="240.9">2</text>
<text x="54.9" y="253.2">1</text>
<text x="74.1" y="253.2">2</text>
</g>
<g font-size="3.1">
<text x="71.4" y="2.7">1</text>
<text x="209" y="2.7">2</text>
<text x="346.6" y="2.7">3</text>
<text x="36" y="29.6">VBUS</text>
<text x="37.6" y="26.1">GND</text>
<text x="46" y="24.4">A1B12</text>
<text x="46" y="27.9">A4B9</text>
<text x="15.9" y="34.9">14</text>
<text x="15.9" y="31.4">13</text>
<text x="21.9" y="32.8">GND</text>
<text x="38.3" y="33.2">CC1</text>
<text x="46" y="34.9">A6</text>
<text x="46" y="31.4">A5 CC1</text>
<text x="15.9" y="42">16</text>
<text x="15.9" y="38.5">15</text>
<text x="21.9" y="39.9">GND</text>
<text x="21.9" y="36.4">GND</text>
<text x="38.3" y="40.2">DN1</text>
<text x="38.4" y="36.7">DP1</text>
<text x="46" y="42">A8</text>
<text x="46" y="38.5">A7</text>
<text x="165.8" y="41.7">For Test</text>
<text x="21.9" y="43.4">GND</text>
<text x="36.3" y="43.8">SBU1</text>
<text x="37.6" y="47.3">GND</text>
<text x="46" y="45.5">B1A12</text>
<text x="100.5" y="43.4">Close to slot</text>
<text x="36" y="50.8">VBUS</text>
<text x="46" y="49.1">B4A9</text>
<text x="46" y="52.6">B5 CC2</text>
<text x="38.3" y="54.3">CC2</text>
<text x="38.4" y="57.9">DP2</text>
<text x="46" y="56.1">B6</text>
<text x="46" y="59.6">B7</text>
<text x="36.3" y="64.9">SBU2</text>
<text x="38.3" y="61.4">DN2</text>
<text x="46" y="63.2">B8</text>
<text x=".7" y="77.2">A</text>
<text x="409.9" y="77.2">A</text>
<text x=".7" y="222.7">B</text>
<text x="409.9" y="222.7">B</text>
<text x="45.9" y="262.8">LD1-4:For AT-Link-EZ status</text>
<text x="71.4" y="290.2">1</text>
<text x="209" y="290.2">2</text>
<text x="346.6" y="290.2">3</text>
</g>
<g font-size="3.1" fill="#000080">
<text x="21.9" y="18.7">CN6</text>
<text x="70.6" y="25.4">GND</text>
<text x="75.8" y="29.3">ATLINK_5V</text>
<text x="8.8" y="68.1">EGND2</text>
<text x="79.4" y="77">R55</text>
<text x="91.7" y="77">1M</text>
<text x="77.1" y="83.6">C29</text>
<text x="139.3" y="78.7">5.1k</text>
<text x="90" y="84">100nF</text>
<text x="139.3" y="84">5.1k</text>
<text x="67" y="98.1">EGND2</text>
<text x="100.5" y="98.1">GND</text>
<text x="151.7" y="98.1">GND</text>
</g>
<g font-size="3.1" fill="#00f">
<text x="70.6" y="34.6">USB+</text>
<text x="70.6" y="38.1">USB-</text>
<text x="116.4" y="78.7">CC1 R56</text>
<text x="116.4" y="84">CC2 R57</text>
</g>
<g font-size="2.4" fill="#000080">
<text x="146.4" y="22.4">ATLINK_5V</text>
<text x="169.3" y="23.6">TP3</text>
<text x="222.2" y="20.6">ATLINK_5V</text>
<text x="289.3" y="23.6">U7</text>
<text x="333.4" y="18.9">VCC</text>
<text x="239.7" y="25.8">F2</text>
<text x="94.9" y="34.4">R11</text>
<text x="110.7" y="34.4">0</text>
<text x="232.8" y="33">SMD0603B050TF</text>
<text x="264.2" y="32.9">C15</text>
<text x="274.8" y="32.9">C16</text>
<text x="325.1" y="34.6">R43</text>
<text x="336.6" y="32.9">C14</text>
<text x="94.9" y="37.9">R12</text>
<text x="110.7" y="37.9">0</text>
<text x="263.9" y="39.9">10uF</text>
<text x="274.5" y="39.9">100nF</text>
<text x="325.1" y="39.9">47K</text>
<text x="336.2" y="39.9">10uF</text>
<text x="151.7" y="46.6">GND</text>
<text x="291.4" y="45.2">RT9080N-08GJ5</text>
<text x="259.3" y="50.6">GND</text>
<text x="289.3" y="52.4">GND</text>
<text x="306.9" y="48.9">R49</text>
<text x="312.2" y="48.9">15K</text>
<text x="333.4" y="50.6">GND</text>
<text x="289.3" y="62.4">U5</text>
<text x="329.8" y="61.2">VCC3.5V</text>
<text x="348.9" y="62.9">D5</text>
<text x="363.4" y="61.2">3V3</text>
<text x="264.2" y="71.7">C18</text>
<text x="274.8" y="71.7">C19</text>
<text x="336.6" y="71.7">C17</text>
<text x="325.1" y="73.4">R50</text>
<text x="345.2" y="73.4">DFLS130L-7</text>
<text x="263.9" y="78.7">10uF</text>
<text x="274.5" y="78.7">100nF</text>
<text x="325.1" y="78.7">51K</text>
<text x="336.2" y="78.7">10uF</text>
<text x="369" y="78.8">D4</text>
<text x="369" y="81.9">SMF3.3A</text>
<text x="259.3" y="89.4">GND</text>
<text x="291.4" y="84.3">RT9080N-08GJ5</text>
<text x="306.9" y="89.4">R51</text>
<text x="312.2" y="89.4">15K</text>
<text x="289.3" y="93">GND</text>
<text x="331.6" y="93">GND</text>
<text x="361.6" y="93">GND</text>
<text x="199.3" y="117.6">VCC</text>
<text x="208.1" y="119.4">J9</text>
<text x="19.4" y="122.9">VCC</text>
<text x="229.3" y="122.9">GND</text>
<text x="340.9" y="122.8">R45</text>
<text x="356.9" y="122.8">33R</text>
<text x="24.4" y="131.6">C8</text>
<text x="34.9" y="131.6">C9</text>
<text x="45.5" y="131.6">C10</text>
<text x="57.9" y="131.6">C11</text>
<text x="68.4" y="131.6">C12</text>
<text x="202" y="128">VCC</text>
<text x="340.9" y="128.1">R46</text>
<text x="356.9" y="128.1">33R</text>
<text x="206.4" y="133.5">GND</text>
<text x="340.9" y="133.4">R47</text>
<text x="356.9" y="133.4">33R</text>
<text x="24" y="138.7">4.7uF</text>
<text x="34.6" y="138.7">100nF</text>
<text x="45.2" y="138.7">100nF</text>
<text x="57.5" y="138.7">100nF</text>
<text x="68.1" y="138.7">100nF</text>
<text x="340.9" y="144">R52</text>
<text x="340.9" y="138.7">R48</text>
<text x="356.9" y="144">33R</text>
<text x="356.9" y="138.7">33R</text>
<text x="340.9" y="149.3">R41</text>
<text x="356.9" y="149.3">33R</text>
<text x="19.4" y="151.2">GND</text>
<text x="184.1" y="153.8">U6</text>
<text x="340.9" y="154.6">R44</text>
<text x="356.9" y="154.6">33R</text>
<text x="30" y="165.3">VCC</text>
<text x="40.6" y="167">P1</text>
<text x="165.5" y="166.7">VCC</text>
<text x="157" y="182.9">C22</text>
<text x="139.3" y="188.2">GND</text>
<text x="214.5" y="187.7">AT32F403CGT6</text>
<text x="30" y="195.3">GND</text>
<text x="155.2" y="192.6">100nF</text>
<text x="331.6" y="193.5">ATLINK_5V</text>
<text x="350.7" y="195.2">D3</text>
<text x="368.8" y="193.1">5V</text>
<text x="347.5" y="204.1">DFLS130L-7</text>
<text x="58.2" y="212.9">LD1</text>
<text x="67" y="212.9">RED</text>
<text x="335.1" y="212.9">5V</text>
<text x="368.7" y="212.9">3V3</text>
<text x="17.6" y="218.2">VCC</text>
<text x="33.5" y="227">RP1</text>
<text x="58.2" y="225.2">LD2</text>
<text x="65.3" y="225.2">GREEN</text>
<text x="246.9" y="230.3">VCC</text>
<text x="58.2" y="237.6">LD3</text>
<text x="67" y="237.6">BLUE</text>
<text x="349.2" y="240.6">CN7</text>
<text x="366.9" y="244.6">GND</text>
<text x="33.5" y="248.2">1K</text>
<text x="58.2" y="249.9">LD4 YELLOW</text>
<text x="225.8" y="246.4">GND</text>
<text x="238.1" y="246.4">GND</text>
</g>
<g font-size="2.4" fill="#00f">
<text x="151.7" y="29.5">USB-</text>
<text x="119.9" y="34.7">M-USB_D+</text>
<text x="151.7" y="33">USB+</text>
<text x="119.9" y="38.3">M-USB_D-</text>
<text x="312.2" y="122.9">M_ATLK_BOOT0</text>
<text x="368.7" y="122.9">BOOT0/PF11</text>
<text x="312.2" y="128.2">M_ATLK_NRST</text>
<text x="368.7" y="128.2">NRST</text>
<text x="242.9" y="135.8" transform="rotate(-90 242.9 135.8)">M-SWCLK</text>
<text x="312.2" y="133.5">M-ATLK_TX</text>
<text x="368.7" y="133.5">ATLK_TX</text>
<text x="312.2" y="138.8">M-ATLK_RX</text>
<text x="368.7" y="138.8">ATLK_RX</text>
<text x="312.2" y="149.4">M_ATLK_SWCLK</text>
<text x="312.2" y="144.1">M_ATLK_SWO</text>
<text x="368.7" y="149.4">PA14/SWCLK</text>
<text x="368.7" y="144.1">SWO</text>
<text x="312.2" y="154.7">M_ATLK_SWDIO</text>
<text x="368.7" y="154.7">PA13/SWDIO</text>
<text x="273.4" y="165.3">VCC</text>
<text x="273.4" y="168.8">GND</text>
<text x="273.4" y="172.3">M-SWDIO</text>
<text x="19.4" y="177.6">M-SWCLK</text>
<text x="19.4" y="174.1">M-SWDIO</text>
<text x="273.4" y="179.4">M-USB_D-</text>
<text x="273.4" y="175.9">M-USB_D+</text>
<text x="19.4" y="181.1">M-NRST</text>
<text x="273.4" y="182.9">M-ATLK_RX</text>
<text x="165.8" y="190">GND</text>
<text x="165.8" y="186.4">M-NRST</text>
<text x="273.4" y="186.4">M-ATLK_TX</text>
<text x="165.8" y="197">LD1</text>
<text x="165.8" y="193.5">VCC</text>
<text x="273.4" y="197">M_ATLK_BOOT0</text>
<text x="273.4" y="193.5">M_ATLK_NRST</text>
<text x="165.8" y="200.6">LD2</text>
<text x="273.4" y="200.6">M_ATLK_SWDIO</text>
<text x="165.8" y="204.1">LD3</text>
<text x="273.4" y="204.1">M_ATLK_SWCLK</text>
<text x="82.9" y="216.4">LD1</text>
<text x="326.3" y="227">SWO</text>
<text x="326.3" y="223.5">BOOT0/PF11</text>
<text x="370.4" y="227">PA14/SWCLK</text>
<text x="370.4" y="223.5">PA13/SWDIO</text>
<text x="82.9" y="228.8">LD2</text>
<text x="178.2" y="232.3">M_ATLK_SWO</text>
<text x="326.3" y="230.5">ATLK_TX</text>
<text x="370.4" y="230.5">NRST</text>
<text x="225.2" y="238.1" transform="rotate(-90 225.2 238.1)">LD4</text>
<text x="326.3" y="234.1">ATLK_RX</text>
<text x="82.9" y="241.1">LD3</text>
<text x="82.9" y="253.5">LD4</text>
</g>
<g font-size="1.9" fill="#a00000">
<text x="55.7" y="215.6">+</text>
<text x="55.7" y="228">+</text>
<text x="55.7" y="240.3">+</text>
<text x="55.7" y="252.7">+</text>
</g>
</svg>
